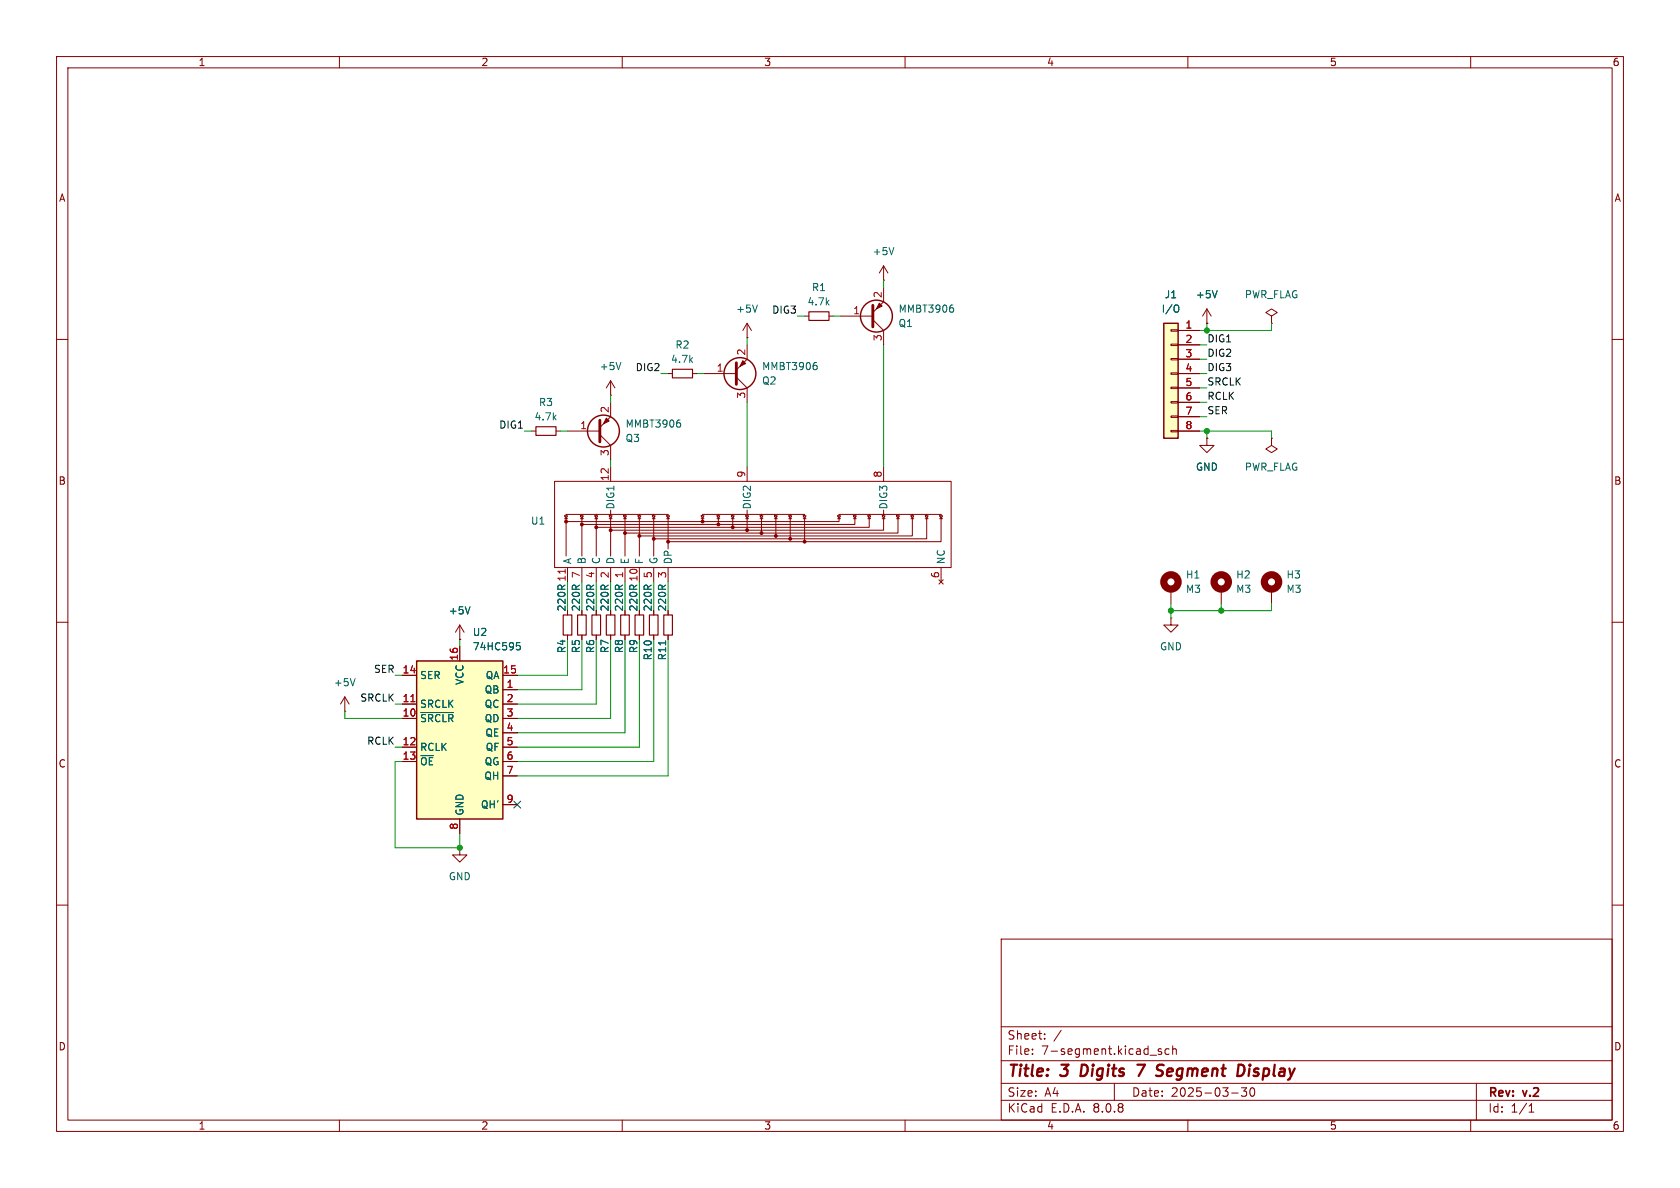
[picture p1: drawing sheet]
<svg xmlns="http://www.w3.org/2000/svg" width="297mm" height="210mm" viewBox="0 0 297 210" stroke-linecap="round" stroke-linejoin="round" font-family="sans-serif">
<g fill="none" stroke="#840000" stroke-width=".18">
<path d="M10 10h277v190h-277zM12 12h273v186h-273zM60 10v2M110 10v2M160 10v2M210 10v2M260 10v2M142.2 55.9h.8M146.6 55.9h.7M148.6 55.9h5.7M154.3 56.5l1.9 1.9v2.6M156.2 49.5h.1"/>
<path d="M156.2 50.8v2.5l-1.9 1.9M156.2 47l-.8 1.3M156.2 47v2.5M156.2 47l.8 1.3M213.4 57.2h.1M213.4 54.6l-.8 1.3M213.4 54.6v2.6M213.4 54.6l.7 1.3M10 60h2M285 60h2M98 85.1h70.1v15.2h-70.1zM99.8 91.2h.5l-.2 .5z"/>
<path d="M99.8 91.7h.5M100.1 91.2v-.3h18v.3M100.1 91.7v6.6M102.6 91.2h.5l-.2 .5zM102.6 91.7h.5M102.9 91.7h.1M102.9 90.9v.3M102.9 91.7v6.6M105.2 91.2h.5l-.3 .5zM105.2 91.7h.5M105.4 91.7h.1M105.4 90.9v.3"/>
<path d="M105.4 91.7v6.6M107.7 91.2h.5l-.3 .5zM107.7 91.7h.5M107.9 82.6v2.5M107.9 90.2v1M107.9 91.7v6.6M110.2 91.2h.5l-.2 .5zM110.2 91.7h.5M110.5 90.9v.3M110.5 91.7v6.6M112.8 91.2h.5l-.3 .5zM112.8 91.7h.5"/>
<path d="M113 90.9v.3M113 91.7v6.6M115.3 91.2h.5l-.2 .5zM115.3 91.7h.5M115.6 90.9v.3M115.6 91.7v6.6M117.9 91.2h.5l-.3 .5zM117.9 91.7h.5M118.1 91.7v5.3M124 91.2h.5l-.3 .5zM124 91.7h.5M124.2 91.7v.5h-24.1"/>
<path d="M124.2 91.2v-.3h18v.3M126.7 91.2h.6l-.3 .5zM126.7 91.7h.6M127 91.7v1h-24.1M127 90.9v.3M129.3 91.2h.5l-.3 .5zM129.3 91.7h.5M129.5 91.7v1.5h-24.1M129.5 90.9v.3M131.8 91.2h.5l-.2 .5zM131.8 91.7h.5M132.1 91.7v2h-24.2"/>
<path d="M132.1 82.6v2.5M132.1 90.2v1M134.4 91.2h.5l-.3 .5zM134.4 91.7h.5M134.6 91.7v2.5h-24.1M134.6 90.9v.3M136.9 91.2h.5l-.2 .5zM136.9 91.7h.5M137.2 91.7v3h-24.2M137.2 90.9v.3M139.4 91.2h.6l-.3 .5zM139.4 91.7h.6"/>
<path d="M139.7 91.7v3.6h-24.1M139.7 90.9v.3M142 91.2h.5l-.3 .5zM142 91.7h.5M142.2 91.7v4.1h-24.1M148.1 91.2h.5l-.3 .5zM148.1 91.7h.5M148.3 91.7v.5h-24.1M148.3 91.2v-.3h18.1v.3M150.9 91.2h.5l-.3 .5zM150.9 91.7h.5M151.1 91.7v1h-24.1"/>
<path d="M151.1 90.9v.3M153.4 91.2h.5l-.2 .5zM153.4 91.7h.5M153.7 91.7v1.5h-24.2M153.7 90.9v.3M156 91.2h.5l-.3 .5zM156 91.7h.5M156.2 91.7v2h-24.1M156.2 82.6v2.5M156.2 90.2v1M158.5 91.2h.5l-.3 .5zM158.5 91.7h.5"/>
<path d="M158.7 91.7v2.5h-24.1M158.7 90.9v.3M161 91.2h.5l-.2 .5zM161 91.7h.5M161.3 91.7v3h-24.1M161.3 90.9v.3M163.6 91.2h.5l-.3 .5zM163.6 91.7h.5M163.8 91.7v3.6h-24.1M163.8 90.9v.3M166.1 91.2h.5l-.2 .5zM166.1 91.7h.5"/>
<path d="M166.4 91.7v4.1h-24.2M10 110h2M100.3 100.3v2.6M102.9 100.3v2.6M102.9 112.3v.7M105.4 100.3v2.6M107.9 100.3v2.6M110.5 100.3v2.6M113 100.3v2.6M115.6 100.3v2.6M115.6 112.3v.7M118.1 100.3v2.6"/>
<path d="M118.1 112.3v.7M166 102.5l.8 .8M166.4 100.3v2.6M166.8 102.5l-.8 .8M285 110h2M61 125.7h.1M61 123.2l-.8 1.3M61 123.2v2.5M61 123.2l.7 1.3M10 160h2M177 166h108v32h-108zM285 160h2"/>
<path d="M60 198v2M110 198v2M160 198v2M177 194.5h108M177 191.5h108M177 187.5h108M177 181.5h108M182.5 186.3v.1M182.5 185.5v.1M184.7 183.6v.1M184.7 182.8v.1M187.6 182.1l-1.3 2"/>
<path d="M197 191.5v3M203.3 186.5h1.2M205.3 185.5l-.3-.1-.3 .2 .1 .2 .5 .2v.3h-.6M206.7 185.5l-.5-.1-.2 .3v.4l.1 .2h.6M207.3 185.5l.2-.1 .4 .1 .1 .9M207.3 184.9v1.5M210 198v2M217.7 193.2h1.2M219.5 192.3h.9l-.5 .6 .4 .1v.7l-.2 .1h-.4l-.2-.1M221.3 192.3a.94 .94 0 0 0 0 1.5 .81 .81 0 0 0 .4-1.4M260 198v2M261 191.5v6.5"/>
<path d="M270.3 196.6h.9M270.3 195.5l.4-.4v1.5"/>
</g>
<path d="M191.3 188.2l-.3 2h.5M201.1 188.2h1.3l-1.1 2M205.5 188.2l.2 .1M205.5 189.4v.4M219.9 188.5a1.38 1.38 0 0 1-.1 1.2M220.9 188.9l-.2 1.3M221 188.2v.2M221 188.2l-.1 .1 .1 .1M221 188.2l.1 .1-.1 .1" fill="none" stroke="#840000" stroke-width=".4"/>
<path d="M158 43.8l-.4 1.2M168.2 53.9h.3M168.4 54.4l.2 .2v.3l-.2 .3M215.2 51.4l-.4 1.2M62.8 120l-.4 1.2M117.7 113.3v.7" fill="none" stroke="#006464" stroke-width=".18"/>
<path d="M143 55.1h3.6v1.5h-3.6zM102.1 108.7h1.5v3.6h-1.5zM114.8 108.7h1.5v3.6h-1.5zM117.3 108.7h1.6v3.6h-1.6z" fill="none" stroke="#840000" stroke-width=".2"/>
<path d="M154.3 54v3.8" fill="none" stroke="#840000" stroke-width=".51"/>
<g fill="#840000" stroke="#840000" stroke-width=".18">
<path d="M155.4 53.6l.6 .5-1.1 .5z"/>
<circle cx="100.1" cy="92.2" r=".25"/>
<circle cx="102.9" cy="92.7" r=".25"/>
<circle cx="105.4" cy="93.2" r=".25"/>
<circle cx="107.9" cy="93.7" r=".25"/>
<circle cx="110.5" cy="94.2" r=".25"/>
<circle cx="113" cy="94.7" r=".25"/>
<circle cx="115.6" cy="95.2" r=".25"/>
<circle cx="118.1" cy="95.8" r=".25"/>
<circle cx="124.2" cy="92.2" r=".25"/>
<circle cx="127" cy="92.7" r=".25"/>
<circle cx="129.5" cy="93.2" r=".25"/>
<circle cx="132.1" cy="93.7" r=".25"/>
<circle cx="134.6" cy="94.2" r=".25"/>
<circle cx="137.2" cy="94.7" r=".25"/>
<circle cx="139.7" cy="95.2" r=".25"/>
<circle cx="142.2" cy="95.8" r=".25"/>
</g>
<circle cx="154.9" cy="55.9" r="2.82" fill="none" stroke="#840000" stroke-width=".25"/>
<path d="M99.9 100.6v.8" fill="none" stroke="#a90000" stroke-width=".18"/>
<path d="M73.7 116.8h15.2v28h-15.2z" fill="#ffffc2"/>
<g fill="none" stroke="#840000" stroke-width=".25">
<path d="M73.7 116.8h15.2v28h-15.2z"/>
<circle cx="106.7" cy="76.2" r="2.82"/>
<circle cx="130.8" cy="66" r="2.82"/>
</g>
<g fill="none" stroke="#840000" stroke-width=".18">
<path d="M132.1 59.7h.1M132.1 57.2l-.8 1.2M132.1 57.2v2.5M132.1 57.2l.7 1.2M224.8 55.9l1-.7-1-.6-1 .6 1 .7v1.3M224.8 57.2h.1M94 76.2h.7M98.3 76.2h.8M100.3 76.2h5.7M106 76.8l1.9 1.9v2.6M107.9 69.9h.1M107.9 71.1v2.6l-1.9 1.9"/>
<path d="M107.9 67.3v2.6M107.9 67.3l-.7 1.3M107.9 67.3l.8 1.3M118.1 66h.8M122.4 66h.8M124.5 66h5.7M130.2 66.7l1.9 1.9v2.5M132.1 61v2.5l-1.9 1.9M213.4 77.5v1.2h1.2l-1.2 1.3-1.3-1.3h1.3M213.4 77.5h.1M224.8 77.5v1.2l1 .7-1 .6-1-.6 1-.7M224.8 77.5h.1"/>
<path d="M71.1 119.4h2.6M81.3 113h.1M81.3 110.5v2.5M81.3 114.3v2.5M81.3 110.5l-.8 1.3M81.3 110.5l.7 1.3M88.9 119.4h2.5M100.3 112.3v.7M105.4 112.3v.7M107.9 112.3v.7M110.5 112.3v.7M113 112.3v.7"/>
<path d="M207 109.2v1.3h1.3l-1.3 1.3-1.3-1.3h1.3M207 109.2h.1M207 104.1v2.6M224.8 104.1v2.6M71.1 127h2.6M71.1 124.5h2.6M71.1 132.1h2.6M71.1 134.6h2.6M88.9 121.9h2.5M88.9 127h2.5M88.9 124.5h2.5M88.9 132.1h2.5"/>
<path d="M88.9 134.6h2.5M88.9 129.5h2.5M88.9 137.2h2.5M81.3 149.9v1.2h1.2l-1.2 1.3-1.3-1.3h1.3M81.3 149.9h.1M81.3 144.8v2.5M88.9 142.2h2.5"/>
</g>
<path d="M133.9 53.9l-.4 1.3M109.8 64.1l-.5 1.2M120 74.2h.2M120.1 74.7l.2 .3v.3l-.2 .2M144.1 64.1h.2M144.2 64.6l.3 .2v.3l-.3 .2M83.1 107.3l-.4 1.2M91.3 113.6h.6M91.4 114.1h.3l.3 .2-.1 .5-.5 .1M74.4 126h5.8" fill="none" stroke="#006464" stroke-width=".18"/>
<path d="M72.6 124h.8" fill="none" stroke="#a90000" stroke-width=".18"/>
<path d="M94.7 75.4h3.6v1.6h-3.6zM118.9 65.3h3.5v1.5h-3.5zM99.6 108.7h1.5v3.6h-1.5zM104.6 108.7h1.6v3.6h-1.6zM107.2 108.7h1.5v3.6h-1.5zM109.7 108.7h1.6v3.6h-1.6zM112.3 108.7h1.5v3.6h-1.5z" fill="none" stroke="#840000" stroke-width=".2"/>
<path d="M106 74.3v3.8M130.2 64.1v3.8" fill="none" stroke="#840000" stroke-width=".51"/>
<g fill="#840000" stroke="#840000" stroke-width=".18">
<path d="M131.3 63.8l.5 .5-1 .5z"/>
<path d="M107.2 73.9l.5 .5-1 .5z"/>
</g>
<g fill="none" stroke="#840000" stroke-width="1.3">
<circle cx="207" cy="102.9" r="1.27"/>
<circle cx="224.8" cy="102.9" r="1.27"/>
</g>
<path d="M205.7 57.2h2.6v20.3h-2.6z" fill="#ffffc2"/>
<g fill="none" stroke="#840000" stroke-width=".18">
<path d="M207 58.3h1.3v.2h-1.3zM208.3 58.4h3.8M213.4 57.2h.1M207 76.1h1.3v.2h-1.3zM207 73.5h1.3v.3h-1.3zM207 71h1.3v.2h-1.3zM207 68.5h1.3v.2h-1.3zM207 65.9h1.3v.3h-1.3zM207 63.4h1.3v.2h-1.3zM207 60.8h1.3v.3h-1.3zM208.3 61h3.8M208.3 63.5h3.8"/>
<path d="M208.3 66h3.8M208.3 68.6h3.8M208.3 71.1h3.8M208.3 73.7h3.8M208.3 76.2h3.8M213.4 77.5h.1M71.1 119.4h2.6M81.3 113h.1M81.3 114.3v2.5M88.9 119.4h2.5M100.3 112.3v.7M102.9 112.3v.7"/>
<path d="M105.4 112.3v.7M107.9 112.3v.7M110.5 112.3v.7M113 112.3v.7M115.6 112.3v.7M118.1 112.3v.7M215.9 104.1v2.6M71.1 127h2.6M71.1 124.5h2.6M71.1 132.1h2.6M71.1 134.6h2.6M88.9 121.9h2.5"/>
<path d="M88.9 127h2.5M88.9 124.5h2.5M88.9 132.1h2.5M88.9 134.6h2.5M88.9 129.5h2.5M88.9 137.2h2.5M81.3 144.8v2.5M88.9 142.2h2.5"/>
</g>
<path d="M205.7 57.2h2.6v20.3h-2.6z" fill="none" stroke="#840000" stroke-width=".25"/>
<path d="M208.1 53.9l.1 .1a.81 .81 0 0 1-.1 1.2M215.2 51.4l-.4 1.2M83.1 107.3l-.4 1.2M91.3 113.6h.6M91.4 114.1h.3l.3 .2-.1 .5-.5 .1M117.7 113.3v.7M74.4 126h5.8" fill="none" stroke="#006464" stroke-width=".18"/>
<circle cx="215.9" cy="102.9" r="1.27" fill="none" stroke="#840000" stroke-width="1.3"/>
<g fill="none" stroke="#009600" stroke-width=".18">
<path d="M132.1 59.7v1.3M141 55.9h1.2M147.3 55.9h1.3M156.2 49.5v1.3M213.4 57.2v1.2M224.8 57.2v1.2h-12.7M92.7 76.2h1.3M99.1 76.2h1.2M107.9 69.9v1.2M116.8 66h1.3M123.2 66h1.3M132.1 71.1v11.5"/>
<path d="M156.2 61v21.6M212.1 68.6h1.3M212.1 71.1h1.3M212.1 73.7h1.3M212.1 66h1.3M212.1 76.2h12.7v1.3M212.1 61h1.3M212.1 63.5h1.3M213.4 76.2v1.3M107.9 81.3v1.3M69.8 119.4h1.3M81.3 113v1.3"/>
<path d="M100.3 102.9v5.1M100.3 113v6.4h-8.9M102.9 102.9v5.1M102.9 113v8.9h-11.5M105.4 113v11.5h-14M105.4 102.9v5.1M107.9 113v14h-16.5M107.9 102.9v5.1M110.5 102.9v5.1M110.5 113v16.5h-19.1M113 113v19.1h-21.6M113 102.9v5.1"/>
<path d="M115.6 113v21.6h-24.2M115.6 102.9v5.1M118.1 113v24.2h-26.7M118.1 102.9v5.1M207 106.7v2.5M215.9 106.7v1.3M224.8 106.7v1.3h-17.8M61 125.7v1.3h10.1M69.8 124.5h1.3M69.8 132.1h1.3M71.1 134.6h-1.3v15.3h11.5v-2.6"/>
</g>
<path d="M90.8 141.6l1.2 1.2M92 141.6l-1.2 1.2" fill="none" stroke="#000084" stroke-width=".18"/>
<path d="M72.6 124h.8" fill="none" stroke="#a90000" stroke-width=".18"/>
<g fill="#009600" stroke="#009600" stroke-width=".18">
<circle cx="213.4" cy="58.4" r=".46"/>
<circle cx="213.4" cy="76.2" r=".46"/>
<circle cx="207" cy="108" r=".46"/>
<circle cx="215.9" cy="108" r=".46"/>
<circle cx="81.3" cy="149.9" r=".46"/>
</g>
<g font-size="2.8" fill="#840000">
<text x="178" y="190.9">Title:</text>
<text x="187.7" y="190.9">3</text>
<text x="191.9" y="190.9">Digits</text>
<text x="202.7" y="190.9">7</text>
<text x="206.9" y="190.9">Segment</text>
<text x="222" y="190.9">Display</text>
</g>
<g font-size="2.1" fill="#840000">
<text x="178" y="184">Sheet:</text>
<text x="178" y="186.7">File:</text>
<text x="184.1" y="186.7">7-segment.kicad_sch</text>
<text x="178" y="196.9">KiCad</text>
<text x="178" y="194.1">Size:</text>
<text x="184.7" y="194.1">A4</text>
<text x="185.7" y="196.9">E.D.A.</text>
<text x="193.3" y="196.9">8.0.8</text>
<text x="200" y="194.1">Date:</text>
<text x="207" y="194.1">2025-03-30</text>
<text x="263" y="194.3">Rev:</text>
<text x="263" y="196.9">Id:</text>
<text x="267.1" y="196.9">1/1</text>
<text x="269.4" y="194.3">v.2</text>
</g>
<g font-size="1.8" fill="#840000">
<text x="35" y="11.9">1</text>
<text x="85" y="11.9">2</text>
<text x="135" y="11.9">3</text>
<text x="185" y="11.9">4</text>
<text x="235" y="11.9">5</text>
<text x="285" y="11.9">6</text>
<text x="10.3" y="35.9">A</text>
<text x="285.3" y="35.9">A</text>
<text x="10.3" y="85.9">B</text>
<text x="285.3" y="85.9">B</text>
<text x="100.2" y="108.2" transform="rotate(-90 100.2 108.2)">220R</text>
<text x="102.7" y="108.2" transform="rotate(-90 102.7 108.2)">220R</text>
<text x="105.3" y="108.2" transform="rotate(-90 105.3 108.2)">220R</text>
<text x="107.8" y="108.2" transform="rotate(-90 107.8 108.2)">220R</text>
<text x="110.3" y="108.2" transform="rotate(-90 110.3 108.2)">220R</text>
<text x="112.9" y="108.2" transform="rotate(-90 112.9 108.2)">220R</text>
<text x="115.4" y="108.2" transform="rotate(-90 115.4 108.2)">220R</text>
<text x="118" y="108.2" transform="rotate(-90 118 108.2)">220R</text>
<text x="10.3" y="135.9">C</text>
<text x="285.3" y="135.9">C</text>
<text x="10.3" y="185.9">D</text>
<text x="285.3" y="185.9">D</text>
<text x="35" y="199.9">1</text>
<text x="85" y="199.9">2</text>
<text x="135" y="199.9">3</text>
<text x="185" y="199.9">4</text>
<text x="235" y="199.9">5</text>
<text x="285" y="199.9">6</text>
</g>
<g font-size="1.8" fill="#006464">
<text x="154.2" y="45.3">+5V</text>
<text x="143.4" y="51.7">R1</text>
<text x="205.8" y="52.9">J1</text>
<text x="211.3" y="52.9">+5V</text>
<text x="220" y="52.9">PWR_FLAG</text>
<text x="130" y="55.5">+5V</text>
<text x="142.7" y="54.2">4.7k</text>
<text x="158.8" y="58">Q1</text>
<text x="158.8" y="55.5">MMBT3906</text>
<text x="205.3" y="55.5">I/O</text>
<text x="105.9" y="65.6">+5V</text>
<text x="118.5" y="64.4">4.7k</text>
<text x="119.3" y="61.8">R2</text>
<text x="134.6" y="65.6">MMBT3906</text>
<text x="95.2" y="72">R3</text>
<text x="134.6" y="68.2">Q2</text>
<text x="94.4" y="74.5">4.7k</text>
<text x="110.5" y="75.8">MMBT3906</text>
<text x="110.5" y="78.3">Q3</text>
<text x="211.3" y="83.4">GND</text>
<text x="220" y="83.4">PWR_FLAG</text>
<text x="93.8" y="92.9">U1</text>
<text x="108.8" y="90.2" transform="rotate(-90 108.8 90.2)">DIG1</text>
<text x="132.9" y="90.2" transform="rotate(-90 132.9 90.2)">DIG2</text>
<text x="157.1" y="90.2" transform="rotate(-90 157.1 90.2)">DIG3</text>
<text x="101.2" y="99.8" transform="rotate(-90 101.2 99.8)">A</text>
<text x="103.7" y="99.8" transform="rotate(-90 103.7 99.8)">B</text>
<text x="106.3" y="99.8" transform="rotate(-90 106.3 99.8)">C</text>
<text x="108.8" y="99.8" transform="rotate(-90 108.8 99.8)">D</text>
<text x="111.4" y="99.8" transform="rotate(-90 111.4 99.8)">E</text>
<text x="113.9" y="99.8" transform="rotate(-90 113.9 99.8)">F</text>
<text x="116.4" y="99.8" transform="rotate(-90 116.4 99.8)">G</text>
<text x="119" y="99.8" transform="rotate(-90 119 99.8)">DP</text>
<text x="167.2" y="99.8" transform="rotate(-90 167.2 99.8)">NC</text>
<text x="209.6" y="105">M3</text>
<text x="209.6" y="102.5">H1</text>
<text x="218.4" y="105">M3</text>
<text x="218.4" y="102.5">H2</text>
<text x="227.3" y="105">M3</text>
<text x="227.3" y="102.5">H3</text>
<text x="79.2" y="108.8">+5V</text>
<text x="83.5" y="112.6">U2</text>
<text x="83.5" y="115.2">74HC595</text>
<text x="100.2" y="115.6" transform="rotate(-90 100.2 115.6)">R4</text>
<text x="102.7" y="115.6" transform="rotate(-90 102.7 115.6)">R5</text>
<text x="105.3" y="115.6" transform="rotate(-90 105.3 115.6)">R6</text>
<text x="107.8" y="115.6" transform="rotate(-90 107.8 115.6)">R7</text>
<text x="110.3" y="115.6" transform="rotate(-90 110.3 115.6)">R8</text>
<text x="112.9" y="115.6" transform="rotate(-90 112.9 115.6)">R9</text>
<text x="115.4" y="116.8" transform="rotate(-90 115.4 116.8)">R10</text>
<text x="118" y="116.8" transform="rotate(-90 118 116.8)">R11</text>
<text x="205" y="115.2">GND</text>
<text x="58.9" y="121.5">+5V</text>
<text x="74.2" y="125.3">SRCLK</text>
<text x="74.2" y="120.2">SER</text>
<text x="82.1" y="121.2" transform="rotate(-90 82.1 121.2)">VCC</text>
<text x="85.6" y="122.8">QB</text>
<text x="85.6" y="125.3">QC</text>
<text x="85.8" y="120.2">QA</text>
<text x="74.2" y="127.9">~{SRCLR}</text>
<text x="85.6" y="127.9">QD</text>
<text x="85.7" y="130.4">QE</text>
<text x="74.2" y="132.9">RCLK</text>
<text x="74.2" y="135.5">~{OE}</text>
<text x="85.6" y="135.5">QG</text>
<text x="85.8" y="132.9">QF</text>
<text x="84.9" y="143.1">QH'</text>
<text x="85.5" y="138">QH</text>
<text x="82.1" y="144.3" transform="rotate(-90 82.1 144.3)">GND</text>
<text x="79.2" y="155.8">GND</text>
</g>
<g font-size="1.8" fill="#a90000">
<text x="156" y="52.8" transform="rotate(-90 156 52.8)">2</text>
<text x="150.7" y="55.6">1</text>
<text x="209.5" y="58.2">1</text>
<text x="126.6" y="65.8">1</text>
<text x="131.8" y="62.9" transform="rotate(-90 131.8 62.9)">2</text>
<text x="156" y="60.4" transform="rotate(-90 156 60.4)">3</text>
<text x="209.5" y="60.7">2</text>
<text x="209.5" y="63.2">3</text>
<text x="209.5" y="65.8">4</text>
<text x="131.8" y="70.6" transform="rotate(-90 131.8 70.6)">3</text>
<text x="209.5" y="68.3">5</text>
<text x="209.5" y="70.9">6</text>
<text x="102.5" y="75.9">1</text>
<text x="107.7" y="73.1" transform="rotate(-90 107.7 73.1)">2</text>
<text x="209.5" y="73.4">7</text>
<text x="209.5" y="75.9">8</text>
<text x="107.7" y="80.7" transform="rotate(-90 107.7 80.7)">3</text>
<text x="107.7" y="85.1" transform="rotate(-90 107.7 85.1)">12</text>
<text x="131.8" y="84.5" transform="rotate(-90 131.8 84.5)">9</text>
<text x="156" y="84.5" transform="rotate(-90 156 84.5)">8</text>
<text x="102.6" y="102.3" transform="rotate(-90 102.6 102.3)">7</text>
<text x="105.2" y="102.3" transform="rotate(-90 105.2 102.3)">4</text>
<text x="107.7" y="102.3" transform="rotate(-90 107.7 102.3)">2</text>
<text x="110.2" y="102.3" transform="rotate(-90 110.2 102.3)">1</text>
<text x="115.3" y="102.3" transform="rotate(-90 115.3 102.3)">5</text>
<text x="117.9" y="102.3" transform="rotate(-90 117.9 102.3)">3</text>
<text x="166.1" y="102.3" transform="rotate(-90 166.1 102.3)">6</text>
<text x="100.2" y="108.2" transform="rotate(-90 100.2 108.2)">220R 11</text>
<text x="112.9" y="108.2" transform="rotate(-90 112.9 108.2)">220R 10</text>
<text x="71.1" y="119.1">14</text>
<text x="81" y="116.9" transform="rotate(-90 81 116.9)">16</text>
<text x="88.9" y="119.1">15</text>
<text x="71.1" y="124.2">11</text>
<text x="89.5" y="121.7">1</text>
<text x="89.5" y="124.2">2</text>
<text x="71.1" y="126.7">10</text>
<text x="71.1" y="131.8">12</text>
<text x="89.5" y="126.7">3</text>
<text x="89.5" y="129.3">4</text>
<text x="89.5" y="131.8">5</text>
<text x="71.1" y="134.4">13</text>
<text x="89.5" y="134.4">6</text>
<text x="89.5" y="136.9">7</text>
<text x="89.5" y="142">9</text>
<text x="81" y="146.8" transform="rotate(-90 81 146.8)">8</text>
</g>
<g font-size="1.8" fill="#0f0f0f">
<text x="136.4" y="55.5">DIG3</text>
<text x="112.3" y="65.7">DIG2</text>
<text x="213.4" y="63.2">DIG2</text>
<text x="213.4" y="60.6">DIG1</text>
<text x="213.4" y="65.7">DIG3</text>
<text x="213.4" y="68.2">SRCLK</text>
<text x="213.4" y="70.8">RCLK</text>
<text x="88.2" y="75.9">DIG1</text>
<text x="213.4" y="73.3">SER</text>
<text x="66" y="119">SER</text>
<text x="63.6" y="124.1">SRCLK</text>
<text x="64.8" y="131.7">RCLK</text>
</g>
</svg>
